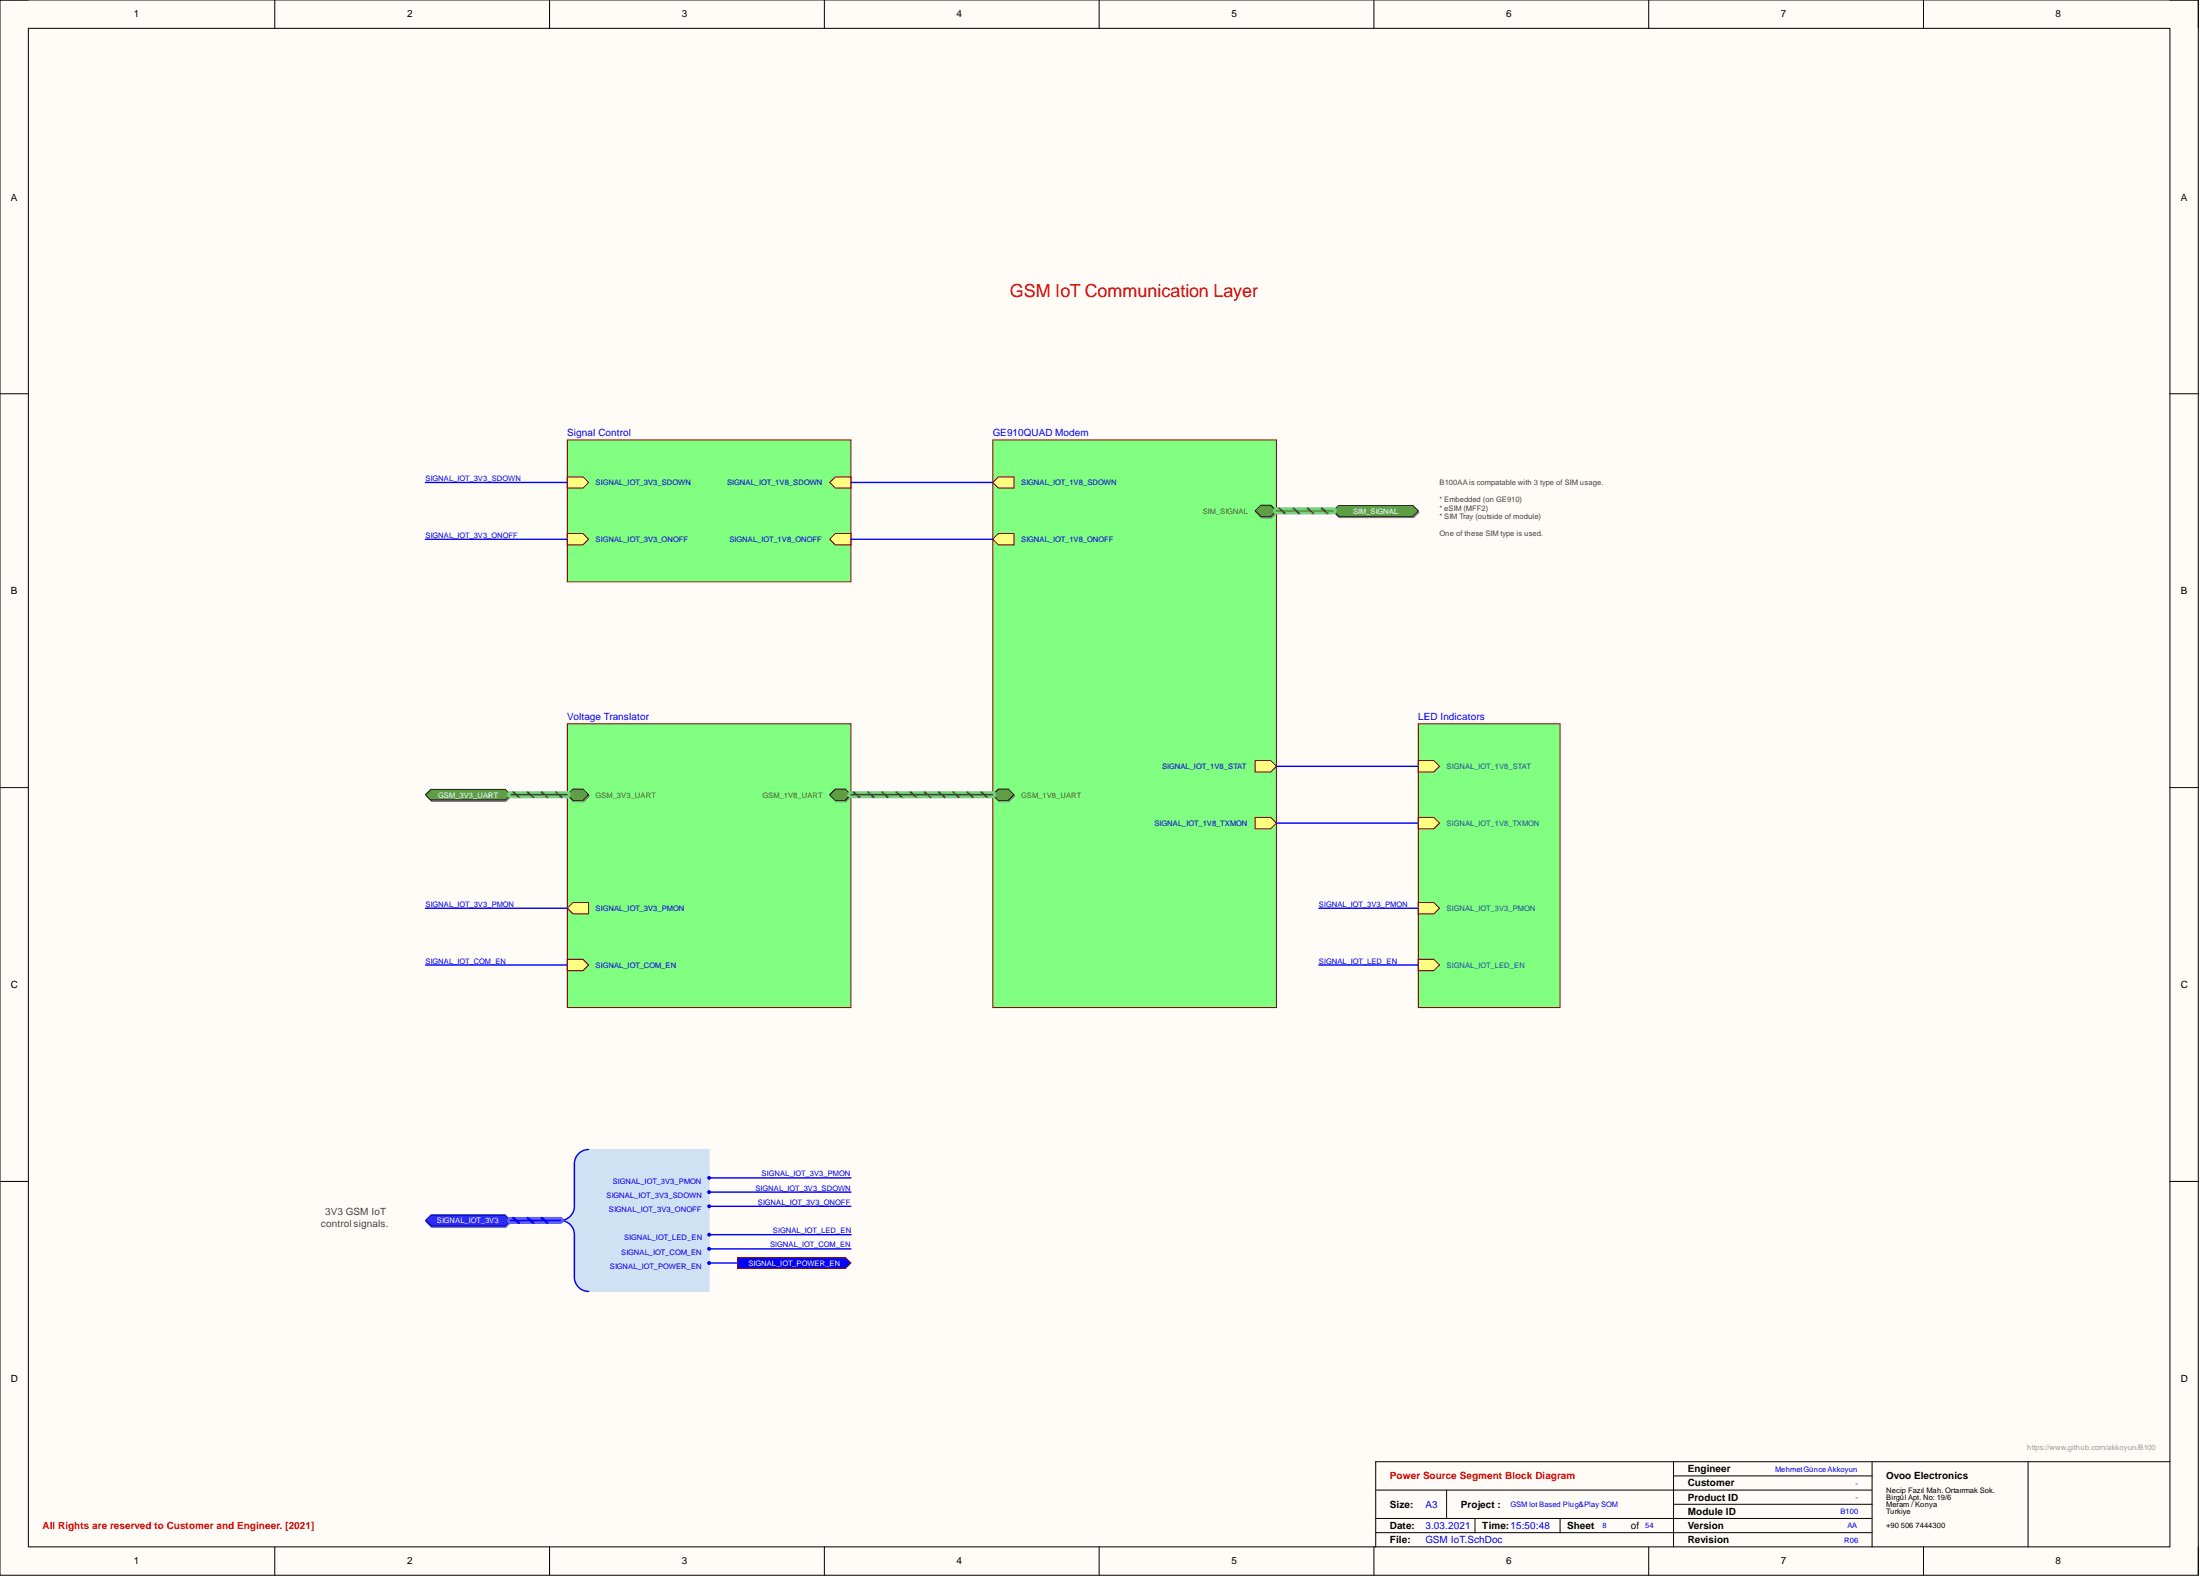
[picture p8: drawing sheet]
<svg xmlns="http://www.w3.org/2000/svg" width="393mm" height="282mm" viewBox="0 0 393 282" stroke-linecap="round" stroke-linejoin="round" font-family="sans-serif">
<path d="M0 0h393v281.6h-393z" fill-rule="evenodd" fill="#fffcf8"/>
<path d="M0 0h393v281.6h-393z" fill="none" stroke="#000" stroke-width=".18"/>
<path d="M5.1 5.1h382.9v271.4h-382.9z" fill-rule="evenodd" fill="#fffcf8"/>
<g fill="none" stroke="#000" stroke-width=".18">
<path d="M0 0h5.1M49.1 0v5.1M98.3 0v5.1M147.4 0v5.1M196.5 0v5.1M245.7 0v5.1M294.8 0v5.1M343.9 0v5.1M388 0h5v5.1M5.1 5.1h382.9v271.4h-382.9zM0 70.4h5.1M388 70.4h5"/>
<path d="M0 140.8h5.1M388 140.8h5M0 211.2h5.1M388 211.2h5M49.1 276.5v5.1M98.3 276.5v5.1M147.4 276.5v5.1M196.5 276.5v5.1M245.7 276.5v5.1M246 266.3h88.7M246 271.4h88.7M246 273.9h88.7"/>
<path d="M258.6 266.3v5.1M263.7 271.4v2.5M278.9 271.4v2.5M294.8 276.5v5.1M299.2 263.8h35.5M299.2 268.9h35.5M299.2 261.3v15.2M334.7 261.3v15.2M343.9 276.5v5.1M362.6 261.3v15.2M388 261.3h-142v15.2M393 276.5v5.1"/>
</g>
<path d="M177.5 78.6h50.7v101.5h-50.7z" fill-rule="evenodd" fill="#80ff80"/>
<path d="M177.5 78.6h50.7v101.5h-50.7z" fill="none" stroke="#800000" stroke-width=".18"/>
<path d="M224.4 136h2.8l1 1-1 1h-2.8z" fill-rule="evenodd" fill="#ffff80"/>
<path d="M224.4 136h2.8l1 1-1 1h-2.8z" fill="none" stroke="#800000" stroke-width=".18"/>
<path d="M224.4 146.1h2.8l1 1-1 1h-2.8z" fill-rule="evenodd" fill="#ffff80"/>
<path d="M224.4 146.1h2.8l1 1-1 1h-2.8z" fill="none" stroke="#800000" stroke-width=".18"/>
<path d="M178.5 95.4h2.8v2h-2.8l-1-1z" fill-rule="evenodd" fill="#ffff80"/>
<path d="M178.5 95.4h2.8v2h-2.8l-1-1z" fill="none" stroke="#800000" stroke-width=".18"/>
<path d="M178.6 141.3h1.8l1 1-1 1h-1.8l-1-1z" fill-rule="evenodd" fill="#8ba480"/>
<path d="M178.6 141.3h1.8l1 1-1 1h-1.8l-1-1z" fill="none" stroke="#77906c" stroke-width=".18"/>
<path d="M178.5 141h1.8l1 1-1 1.1h-1.8l-1-1.1z" fill-rule="evenodd" fill="#609e45"/>
<path d="M178.5 141h1.8l1 1-1 1.1h-1.8l-1-1.1z" fill="none" stroke="#003a00" stroke-width=".18"/>
<path d="M178.5 85.2h2.8v2.1h-2.8l-1-1.1z" fill-rule="evenodd" fill="#ffff80"/>
<path d="M178.5 85.2h2.8v2.1h-2.8l-1-1.1z" fill="none" stroke="#800000" stroke-width=".18"/>
<path d="M225.6 90.5h1.7l1 1.1-1 1h-1.7l-1.1-1z" fill-rule="evenodd" fill="#8ba480"/>
<path d="M225.6 90.5h1.7l1 1.1-1 1h-1.7l-1.1-1z" fill="none" stroke="#77906c" stroke-width=".18"/>
<path d="M225.4 90.3h1.8l1 1-1 1h-1.8l-1-1z" fill-rule="evenodd" fill="#609e45"/>
<path d="M225.4 90.3h1.8l1 1-1 1h-1.8l-1-1z" fill="none" stroke="#003a00" stroke-width=".18"/>
<path d="M101.4 78.6h50.7v25.4h-50.7z" fill-rule="evenodd" fill="#80ff80"/>
<path d="M101.4 78.6h50.7v25.4h-50.7z" fill="none" stroke="#800000" stroke-width=".18"/>
<path d="M101.4 85.2h2.8l1 1-1 1.1h-2.8z" fill-rule="evenodd" fill="#ffff80"/>
<path d="M101.4 85.2h2.8l1 1-1 1.1h-2.8z" fill="none" stroke="#800000" stroke-width=".18"/>
<path d="M101.4 95.4h2.8l1 1-1 1h-2.8z" fill-rule="evenodd" fill="#ffff80"/>
<path d="M101.4 95.4h2.8l1 1-1 1h-2.8z" fill="none" stroke="#800000" stroke-width=".18"/>
<path d="M149.4 85.2h2.7v2.1h-2.7l-1.1-1.1z" fill-rule="evenodd" fill="#ffff80"/>
<path d="M149.4 85.2h2.7v2.1h-2.7l-1.1-1.1z" fill="none" stroke="#800000" stroke-width=".18"/>
<path d="M149.4 95.4h2.7v2h-2.7l-1.1-1z" fill-rule="evenodd" fill="#ffff80"/>
<path d="M149.4 95.4h2.7v2h-2.7l-1.1-1z" fill="none" stroke="#800000" stroke-width=".18"/>
<path d="M101.4 129.4h50.7v50.7h-50.7z" fill-rule="evenodd" fill="#80ff80"/>
<path d="M101.4 129.4h50.7v50.7h-50.7z" fill="none" stroke="#800000" stroke-width=".18"/>
<path d="M102.6 141.3h1.7l1.1 1-1.1 1h-1.7l-1-1z" fill-rule="evenodd" fill="#8ba480"/>
<path d="M102.6 141.3h1.7l1.1 1-1.1 1h-1.7l-1-1z" fill="none" stroke="#77906c" stroke-width=".18"/>
<path d="M102.4 141h1.8l1 1-1 1.1h-1.8l-1-1.1z" fill-rule="evenodd" fill="#609e45"/>
<path d="M102.4 141h1.8l1 1-1 1.1h-1.8l-1-1.1z" fill="none" stroke="#003a00" stroke-width=".18"/>
<path d="M101.4 171.5h2.8l1 1-1 1h-2.8z" fill-rule="evenodd" fill="#ffff80"/>
<path d="M101.4 171.5h2.8l1 1-1 1h-2.8z" fill="none" stroke="#800000" stroke-width=".18"/>
<path d="M149.5 141.3h1.8l1 1-1 1h-1.8l-1-1z" fill-rule="evenodd" fill="#8ba480"/>
<path d="M149.5 141.3h1.8l1 1-1 1h-1.8l-1-1z" fill="none" stroke="#77906c" stroke-width=".18"/>
<path d="M149.4 141h1.7l1 1-1 1.1h-1.7l-1.1-1.1z" fill-rule="evenodd" fill="#609e45"/>
<path d="M149.4 141h1.7l1 1-1 1.1h-1.7l-1.1-1.1z" fill="none" stroke="#003a00" stroke-width=".18"/>
<path d="M102.4 161.3h2.8v2.1h-2.8l-1-1.1z" fill-rule="evenodd" fill="#ffff80"/>
<path d="M102.4 161.3h2.8v2.1h-2.8l-1-1.1z" fill="none" stroke="#800000" stroke-width=".18"/>
<path d="M253.6 129.4h25.3v50.7h-25.3z" fill-rule="evenodd" fill="#80ff80"/>
<path d="M253.6 129.4h25.3v50.7h-25.3z" fill="none" stroke="#800000" stroke-width=".18"/>
<path d="M253.6 161.3h2.8l1 1-1 1.1h-2.8z" fill-rule="evenodd" fill="#ffff80"/>
<path d="M253.6 161.3h2.8l1 1-1 1.1h-2.8z" fill="none" stroke="#800000" stroke-width=".18"/>
<path d="M253.6 136h2.8l1 1-1 1h-2.8z" fill-rule="evenodd" fill="#ffff80"/>
<path d="M253.6 136h2.8l1 1-1 1h-2.8z" fill="none" stroke="#800000" stroke-width=".18"/>
<path d="M253.6 171.5h2.8l1 1-1 1h-2.8z" fill-rule="evenodd" fill="#ffff80"/>
<path d="M253.6 171.5h2.8l1 1-1 1h-2.8z" fill="none" stroke="#800000" stroke-width=".18"/>
<path d="M253.6 146.1h2.8l1 1-1 1h-2.8z" fill-rule="evenodd" fill="#ffff80"/>
<path d="M253.6 146.1h2.8l1 1-1 1h-2.8z" fill="none" stroke="#800000" stroke-width=".18"/>
<path d="M104 205.8l1.2-.3h21.6v25.3h-21.6l-1.2-.3-1-.9-.3-1.3v-8.3l-.6-1-1.3-.9 1.3-.8 .6-1.1v-8.2l.3-1.3z" fill-rule="evenodd" fill="#cfe2f3"/>
<path d="M104 205.8l1.2-.3h21.6v25.3h-21.6l-1.2-.3-1-.9-.3-1.3v-8.3l-.6-1-1.3-.9 1.3-.8 .6-1.1v-8.2l.3-1.3z" fill="none" stroke="#cfe2f3" stroke-width=".18"/>
<path d="M105.2 205.5a2.54 2.54 0 0 0-2.5 2.5v7.6a2.53 2.53 0 0 1-2.5 2.5 2.54 2.54 0 0 1 2.5 2.6v7.6a2.54 2.54 0 0 0 2.5 2.5" fill="none" stroke="#00f" stroke-width=".25"/>
<circle cx="126.8" cy="223.2" r=".26" fill="#00f"/>
<circle cx="126.8" cy="223.2" r=".26" fill="none" stroke="#00f" stroke-width=".18"/>
<circle cx="126.8" cy="225.8" r=".26" fill="#00f"/>
<circle cx="126.8" cy="225.8" r=".26" fill="none" stroke="#00f" stroke-width=".18"/>
<circle cx="126.8" cy="220.7" r=".26" fill="#00f"/>
<circle cx="126.8" cy="220.7" r=".26" fill="none" stroke="#00f" stroke-width=".18"/>
<circle cx="126.8" cy="213.1" r=".26" fill="#00f"/>
<circle cx="126.8" cy="213.1" r=".26" fill="none" stroke="#00f" stroke-width=".18"/>
<circle cx="126.8" cy="215.6" r=".26" fill="#00f"/>
<circle cx="126.8" cy="215.6" r=".26" fill="none" stroke="#00f" stroke-width=".18"/>
<circle cx="126.8" cy="210.5" r=".26" fill="#00f"/>
<circle cx="126.8" cy="210.5" r=".26" fill="none" stroke="#00f" stroke-width=".18"/>
<path d="M76.2 218.4l1-1h13.2l1 1-1 1h-13.2z" fill-rule="evenodd" fill="#7474ca"/>
<path d="M76.2 218.4l1-1h13.2l1 1-1 1h-13.2z" fill="none" stroke="#6060b6" stroke-width=".18"/>
<path d="M76.1 218.1l1-1h13.2l1 1-1 1h-13.2z" fill-rule="evenodd" fill="#2828ff"/>
<path d="M76.1 218.1l1-1h13.2l1 1-1 1h-13.2z" fill="none" stroke="#00009b" stroke-width=".18"/>
<path d="M77.2 141.3h13.3l.9 1-.9 .9h-13.3l-1-.9z" fill-rule="evenodd" fill="#8ba480"/>
<path d="M77.2 141.3h13.3l.9 1-.9 .9h-13.3l-1-.9z" fill="none" stroke="#77906c" stroke-width=".18"/>
<path d="M77 141.1h13.3l1 .9-1 1h-13.3l-.9-1z" fill-rule="evenodd" fill="#609e45"/>
<path d="M77 141.1h13.3l1 .9-1 1h-13.3l-.9-1z" fill="none" stroke="#003a00" stroke-width=".18"/>
<g fill="none" stroke="#00f" stroke-width=".25">
<path d="M76.1 96.4h25.3M76.1 86.2h25.3M152.1 96.4h25.4M152.1 86.2h25.4M228.2 137h25.4M228.2 147.1h25.4M76.1 172.5h25.3M76.1 162.3h25.3M235.8 172.5h17.8M235.8 162.3h17.8M91.3 218.1h8.9M126.8 215.6h25.3"/>
<path d="M126.8 213.1h25.3M126.8 210.5h25.3"/>
</g>
<path d="M91.3 218.1h8.9" fill="none" stroke="#5a5aff" stroke-width="1.3"/>
<path d="M91.8 217.7l1 .9M94.3 217.7l1 .9M96.9 217.7l1 .9" fill="none" stroke="#00f" stroke-width=".38"/>
<path d="M91.3 142h10.1M152.1 142h25.4" fill="none" stroke="#92d077" stroke-width="1.3"/>
<g fill="none" stroke="#38761d" stroke-width=".38">
<path d="M91.8 141.6l1 .9M94.3 141.6l1 .9M96.9 141.6l1 .9M99.4 141.6l1 .9M152.7 141.6l1 .9M155.2 141.6l1 .9M157.7 141.6l1 .9M160.3 141.6l1 .9M162.8 141.6l1 .9M165.3 141.6l1 .9M167.9 141.6l1 .9M170.4 141.6l1 .9"/>
<path d="M172.9 141.6l1.1 .9M175.5 141.6l1 .9"/>
</g>
<path d="M91.3 142h10.1M152.1 142h25.4" fill="none" stroke="#38761d" stroke-width=".25"/>
<path d="M131.9 224.8h19.3l.9 1-.9 .9h-19.3z" fill-rule="evenodd" fill="#00f"/>
<path d="M131.9 224.8h19.3l.9 1-.9 .9h-19.3z" fill="none" stroke="#800000" stroke-width=".18"/>
<path d="M126.8 223.2h25.3M126.8 220.7h25.3M126.8 225.8h5.1" fill="none" stroke="#00f" stroke-width=".25"/>
<path d="M239.4 90.6h13.4l.9 1-.9 .9h-13.4l-.9-.9z" fill-rule="evenodd" fill="#8ba480"/>
<path d="M239.4 90.6h13.4l.9 1-.9 .9h-13.4l-.9-.9z" fill="none" stroke="#77906c" stroke-width=".18"/>
<path d="M239.3 90.4h13.3l1 .9-1 1h-13.3l-.9-1z" fill-rule="evenodd" fill="#609e45"/>
<path d="M239.3 90.4h13.3l1 .9-1 1h-13.3l-.9-1z" fill="none" stroke="#003a00" stroke-width=".18"/>
<path d="M228.2 91.3h10.2" fill="none" stroke="#92d077" stroke-width="1.3"/>
<path d="M228.7 90.9l1 .9M231.3 90.9l1 .9M233.8 90.9l1 .9M236.3 90.9l1 .9" fill="none" stroke="#38761d" stroke-width=".38"/>
<path d="M228.2 91.3h10.2" fill="none" stroke="#38761d" stroke-width=".25"/>
<text font-size="3.2" fill="#f00" x="180.5" y="53.1">GSM IoT Communication Layer</text>
<g font-size="1.8">
<text x="23.9" y="3.1">1</text>
<text x="72.8" y="3.1">2</text>
<text x="121.9" y="3.1">3</text>
<text x="171" y="3.1">4</text>
<text x="220.2" y="3.1">5</text>
<text x="269.3" y="3.1">6</text>
<text x="318.4" y="3.1">7</text>
<text x="367.5" y="3.1">8</text>
<text x="1.9" y="35.8">A</text>
<text x="389.9" y="35.8">A</text>
<text x="1.9" y="106.2">B</text>
<text x="389.9" y="106.2">B</text>
<text x="1.9" y="176.6">C</text>
<text x="389.9" y="176.6">C</text>
<text x="1.9" y="247">D</text>
<text x="389.9" y="247">D</text>
<text x="301.8" y="263.1">Engineer</text>
<text x="248.5" y="269.5">Size:</text>
<text x="261.2" y="269.5">Project :</text>
<text x="301.8" y="265.7">Customer</text>
<text x="301.8" y="268.2">Product ID</text>
<text x="337.3" y="264.4">Ovoo Electronics</text>
<text x="248.5" y="273.3">Date:</text>
<text x="248.5" y="275.8">File:</text>
<text x="265" y="273.3">Time:15:50:48</text>
<text x="280.2" y="273.3">Sheet</text>
<text x="291.6" y="273.3">of</text>
<text x="301.8" y="270.7">Module ID</text>
<text x="301.8" y="273.3">Version</text>
<text x="301.8" y="275.8">Revision</text>
<text x="23.9" y="279.6">1</text>
<text x="72.8" y="279.6">2</text>
<text x="121.9" y="279.6">3</text>
<text x="171" y="279.6">4</text>
<text x="220.2" y="279.6">5</text>
<text x="269.3" y="279.6">6</text>
<text x="318.4" y="279.6">7</text>
<text x="367.5" y="279.6">8</text>
</g>
<g font-size="1.8" fill="#00f">
<text x="101.4" y="78">Signal Control</text>
<text x="177.5" y="78">GE910QUAD Modem</text>
<text x="101.4" y="128.7">Voltage Translator</text>
<text x="253.6" y="128.7">LED Indicators</text>
<text x="254.8" y="269.5">A3</text>
<text x="254.8" y="273.3">3.03.2021</text>
<text x="254.8" y="275.8">GSM IoT.SchDoc</text>
</g>
<g font-size="1.8" fill="#434343">
<text x="57.4" y="219.2">control signals.</text>
<text x="58.2" y="217.2">3V3 GSM IoT</text>
</g>
<g font-size="1.8" fill="#f00">
<text x="248.5" y="264.4">Power Source Segment Block Diagram</text>
<text x="7.6" y="273.3">All Rights are reserved to Customer and Engineer. [2021]</text>
</g>
<g font-size="1.4" fill="#00f">
<text x="76.1" y="86">SIGNAL_IOT_3V3_SDOWN</text>
<text x="106.5" y="86.7">SIGNAL_IOT_3V3_SDOWN</text>
<text x="130" y="86.7">SIGNAL_IOT_1V8_SDOWN</text>
<text x="182.6" y="86.7">SIGNAL_IOT_1V8_SDOWN</text>
<text x="76.1" y="96.1">SIGNAL_IOT_3V3_ONOFF</text>
<text x="106.5" y="96.9">SIGNAL_IOT_3V3_ONOFF</text>
<text x="130.4" y="96.9">SIGNAL_IOT_1V8_ONOFF</text>
<text x="182.6" y="96.9">SIGNAL_IOT_1V8_ONOFF</text>
<text x="207.8" y="137.5">SIGNAL_IOT_1V8_STAT</text>
<text x="206.4" y="147.6">SIGNAL_IOT_1V8_TXMON</text>
<text x="76.1" y="162.1">SIGNAL_IOT_3V3_PMON</text>
<text x="106.5" y="162.8">SIGNAL_IOT_3V3_PMON</text>
<text x="235.8" y="162.1">SIGNAL_IOT_3V3_PMON</text>
<text x="76.1" y="172.2">SIGNAL_IOT_COM_EN</text>
<text x="106.5" y="173">SIGNAL_IOT_COM_EN</text>
<text x="235.8" y="172.2">SIGNAL_IOT_LED_EN</text>
<text x="108.4" y="214.1">SIGNAL_IOT_3V3_SDOWN</text>
<text x="109.5" y="211.5">SIGNAL_IOT_3V3_PMON</text>
<text x="135.1" y="212.8">SIGNAL_IOT_3V3_SDOWN</text>
<text x="135.5" y="215.4">SIGNAL_IOT_3V3_ONOFF</text>
<text x="136.2" y="210.3">SIGNAL_IOT_3V3_PMON</text>
<text x="108.9" y="216.6">SIGNAL_IOT_3V3_ONOFF</text>
<text x="111.6" y="221.7">SIGNAL_IOT_LED_EN</text>
<text x="138.2" y="220.4">SIGNAL_IOT_LED_EN</text>
<text x="109" y="226.8">SIGNAL_IOT_POWER_EN</text>
<text x="111.1" y="224.2">SIGNAL_IOT_COM_EN</text>
<text x="137.7" y="223">SIGNAL_IOT_COM_EN</text>
<text x="317.4" y="263">MehmetGünce Akkoyun</text>
<text x="270.1" y="269.4">GSM Iot Based Plug&amp;Play SOM</text>
<text x="331.8" y="265.6">-</text>
<text x="331.8" y="268.1">-</text>
<text x="286.5" y="273.2">8</text>
<text x="294.1" y="273.2">54</text>
<text x="329.1" y="270.6">B100</text>
<text x="329.7" y="275.7">R06</text>
<text x="330.3" y="273.2">AA</text>
</g>
<g font-size="1.4" fill="#434343">
<text x="257.4" y="86.7">B100AA is compatable with 3 type of SIM usage.</text>
<text x="257.4" y="89.8">* Embedded (on GE910)</text>
<text x="257.4" y="91.3">* eSIM (MFF2)</text>
<text x="257.4" y="92.8">* SIM Tray (outside of module)</text>
<text x="257.4" y="95.9">One of these SIM type is used.</text>
</g>
<g font-size="1.4" fill="#38761d">
<text x="215" y="91.8">SIM_SIGNAL</text>
<text x="106.5" y="142.6">GSM_3V3_UART</text>
<text x="136.3" y="142.6">GSM_1V8_UART</text>
<text x="182.6" y="142.6">GSM_1V8_UART</text>
</g>
<g font-size="1.4" fill="#fff">
<text x="241.9" y="91.8">SIM_SIGNAL</text>
<text x="78.4" y="142.6">GSM_3V3_UART</text>
<text x="78.1" y="218.6">SIGNAL_IOT_3V3</text>
<text x="133.8" y="226.3">SIGNAL_IOT_POWER_EN</text>
</g>
<g font-size="1.4" fill="#15c">
<text x="258.6" y="137.5">SIGNAL_IOT_1V8_STAT</text>
<text x="258.6" y="147.6">SIGNAL_IOT_1V8_TXMON</text>
<text x="258.6" y="162.8">SIGNAL_IOT_3V3_PMON</text>
<text x="258.6" y="173">SIGNAL_IOT_LED_EN</text>
</g>
<text font-size="1.4" fill="#999" x="362.4" y="259.2">https://www.github.com/akkoyun/B100</text>
<g font-size="1.4">
<text x="337.3" y="266.8">Necip Fazıl Mah. Ortaırmak Sok.</text>
<text x="337.3" y="268.1">Birgül Apt. No: 19/6</text>
<text x="337.3" y="269.4">Meram / Konya</text>
<text x="337.3" y="270.6">Turkiye</text>
<text x="337.3" y="273.2">+90 506 7444300</text>
</g>
</svg>
